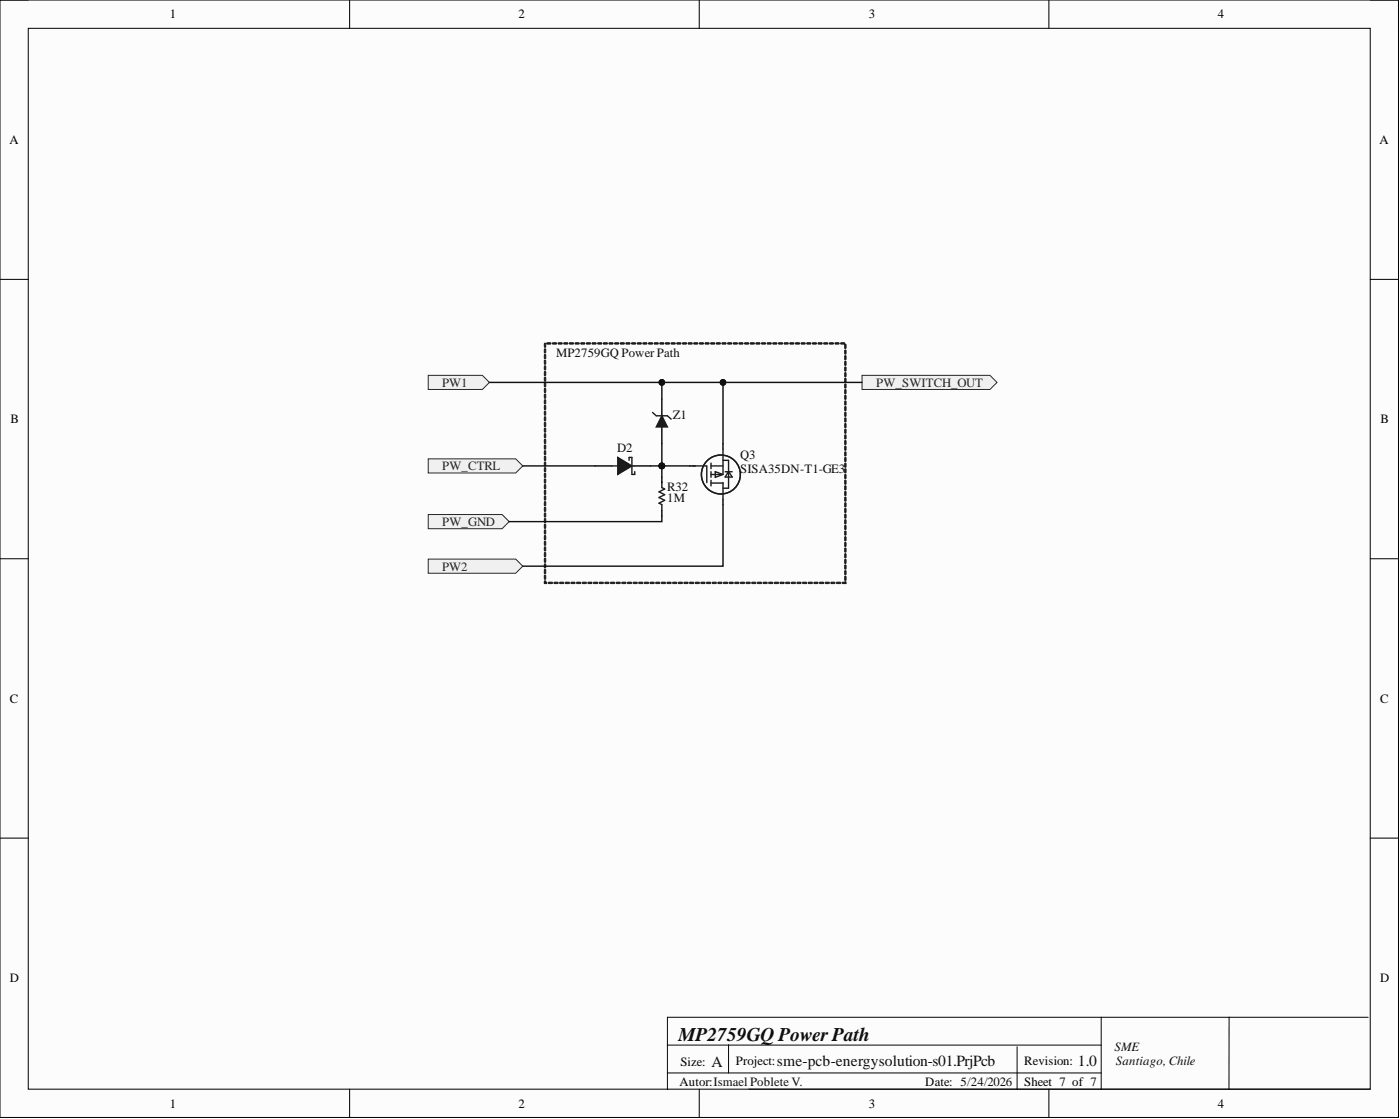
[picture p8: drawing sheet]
<svg xmlns="http://www.w3.org/2000/svg" width="251mm" height="201mm" viewBox="0 0 251 201" stroke-linecap="round" stroke-linejoin="round" font-family="sans-serif">
<path d="M0 0h250.9v200.5h-250.9z" fill-rule="evenodd" fill="#fcfcfc"/>
<path d="M0 0h250.9v200.5h-250.9z" fill="none" stroke="#000" stroke-width=".18"/>
<path d="M5.1 5.1h240.7v190.3h-240.7z" fill-rule="evenodd" fill="#fcfcfc"/>
<g fill="none" stroke="#000" stroke-width=".18">
<path d="M0 0h5.1M5.1 5.1h240.7v190.3h-240.7zM62.7 0v5.1M125.5 0v5.1M188.2 0v5.1M245.8 0h5.1v5.1M0 50.1h5.1M245.8 50.1h5.1M0 100.2h5.1M245.8 100.2h5.1M0 150.3h5.1M245.8 150.3h5.1"/>
<path d="M62.7 195.4v5.1M119.7 187.5h77.9M119.7 192.5h77.9M125.5 195.4v5.1M130.7 187.4v5.1M134.3 195.4h111.5M182.5 187.8v7.6M188.2 195.4v5.1M197.6 182.5v13M220.5 182.5v12.9M245.5 182.5h-125.8v13M250.9 195.4v5.1"/>
</g>
<path d="M154.7 67.3h22.9l1.3 1.3-1.3 1.3h-22.9z" fill-rule="evenodd" fill="#f0f0f0"/>
<path d="M154.7 67.3h22.9l1.3 1.3-1.3 1.3h-22.9z" fill="none" stroke="#262626" stroke-width=".18"/>
<path d="M106.8 83.6h3" fill="none" stroke="#000" stroke-width=".25"/>
<path d="M110.8 82.1l2.6 1.5-2.6 1.5z" fill="#1c1c1c"/>
<path d="M109.8 83.6h4M110.8 82.1l2.6 1.5-2.6 1.5zM112.9 82.6v-.5h.5v3h.5v-.5" fill="none" stroke="#1c1c1c" stroke-width=".25"/>
<path d="M118.7 71.6v3M118.7 76.6v3M113.8 83.6h2.9" fill="none" stroke="#000" stroke-width=".25"/>
<path d="M97.7 104.2l.2 .1-.1 .4-.1-.1zM97.7 103.2l.2 .1v.5l-.1 .1-.1-.1zM97.7 102.2l.2 .1v.5l-.1 .1-.1-.1zM97.7 101.2l.2 .1v.5l-.1 .1-.1-.1zM97.7 100.2h.2v.6l-.1 .1-.1-.1zM97.7 99.1l.2 .1v.5l-.1 .2-.1-.2zM97.7 98.1l.2 .1v.5l-.1 .2-.1-.2zM97.7 97.1l.2 .1v.5l-.1 .1-.1-.1zM97.7 96.1l.2 .1v.5l-.1 .1-.1-.1zM97.7 95.1l.2 .1v.5l-.1 .1-.1-.1zM97.7 94.1l.2 .1v.5l-.1 .1-.1-.1zM97.7 93.1h.2v.5l-.1 .2-.1-.2zM97.7 92l.2 .1v.5l-.1 .2-.1-.2zM97.7 91l.2 .1v.5l-.1 .1-.1-.1zM97.7 90l.2 .1v.5l-.1 .1-.1-.1zM97.7 89l.2 .1v.5l-.1 .1-.1-.1zM97.7 88l.2 .1v.5l-.1 .1-.1-.1zM97.7 87l.2 .1v.5l-.1 .1-.1-.1zM97.7 85.9l.2 .1v.5l-.1 .2-.1-.2zM97.7 84.9l.2 .1v.5l-.1 .2-.1-.2zM97.7 83.9l.2 .1v.5l-.1 .1-.1-.1zM97.7 82.9l.2 .1v.5l-.1 .1-.1-.1zM97.7 81.9l.2 .1v.5l-.1 .1-.1-.1zM97.7 80.9l.2 .1v.5l-.1 .1-.1-.1zM97.7 79.9h.2v.6l-.1 .1-.1-.1zM97.7 78.8l.2 .1v.5l-.1 .2-.1-.2zM97.7 77.8l.2 .1v.5l-.1 .2-.1-.2zM97.7 76.8l.2 .1v.5l-.1 .1-.1-.1zM97.7 75.8l.2 .1v.5l-.1 .1-.1-.1zM97.7 74.8l.2 .1v.5l-.1 .1-.1-.1zM97.7 73.8l.2 .1v.5l-.1 .1-.1-.1zM97.7 72.8h.2v.6l-.1 .1-.1-.1zM97.7 71.7l.2 .1v.5l-.1 .2-.1-.2zM97.7 70.7l.2 .1v.5l-.1 .1-.1-.1zM97.7 69.7l.2 .1v.5l-.1 .1-.1-.1zM97.7 68.7l.2 .1v.5l-.1 .1-.1-.1zM97.7 67.7l.2 .1v.5l-.1 .1-.1-.1zM97.7 66.7l.2 .1v.5l-.1 .1-.1-.1zM97.7 65.6l.2 .1v.5l-.1 .2-.1-.2zM97.7 64.6l.2 .1v.5l-.1 .2-.1-.2zM97.7 63.6l.2 .1v.5l-.1 .1-.1-.1zM97.7 62.6l.2 .1v.5l-.1 .1-.1-.1zM97.7 61.6l.2 .1v.5l-.1 .1-.1-.1zM98.1 61.5h.6l.2 .1-.2 .1h-.5zM99.1 61.5h.6l.2 .1-.2 .1h-.5zM100.2 61.5h.6l.1 .1-.1 .1h-.6zM101.2 61.5h.6l.1 .1-.1 .1h-.5zM102.2 61.5h.6l.1 .1-.1 .1h-.5zM103.2 61.5h.6l.1 .1-.1 .1h-.5zM104.2 61.5h.6l.1 .1-.1 .1h-.5zM105.2 61.5h.6l.1 .1-.1 .1h-.5zM106.2 61.5h.6l.2 .1-.2 .1h-.5zM107.3 61.5h.5l.2 .1-.2 .1h-.5zM108.3 61.5h.6l.1 .1-.1 .1h-.5zM109.3 61.5h.6l.1 .1-.1 .1h-.5zM110.3 61.5h.6l.1 .1-.1 .1h-.5zM111.3 61.5h.6l.1 .1-.1 .1h-.5zM112.3 61.5h.6l.1 .1-.1 .1h-.5zM113.3 61.5h.6l.2 .1-.2 .1h-.5zM114.4 61.5h.5l.2 .1-.2 .1h-.5zM115.4 61.5h.6l.1 .1-.1 .1h-.5zM116.4 61.5h.6l.1 .1-.1 .1h-.5zM117.4 61.5h.6l.1 .1-.1 .1h-.5zM118.4 61.5h.6l.1 .1-.1 .1h-.5zM119.4 61.5h.6l.1 .1-.1 .1h-.5zM120.4 61.5h.6l.2 .1-.2 .1h-.5zM121.4 61.5h.6l.2 .1-.2 .1h-.5zM122.5 61.5h.6l.1 .1-.1 .1h-.6zM123.5 61.5h.6l.1 .1-.1 .1h-.5zM124.5 61.5h.6l.1 .1-.1 .1h-.5zM125.5 61.5h.6l.1 .1-.1 .1h-.5zM126.5 61.5h.6l.1 .1-.1 .1h-.5zM127.5 61.5h.6l.2 .1-.2 .1h-.5zM128.5 61.5h.6l.2 .1-.2 .1h-.5zM129.6 61.5h.6l.1 .1-.1 .1h-.6zM130.6 61.5h.6l.1 .1-.1 .1h-.5zM131.6 61.5h.6l.1 .1-.1 .1h-.5zM132.6 61.5h.6l.1 .1-.1 .1h-.5zM133.6 61.5h.6l.1 .1-.1 .1h-.5zM134.6 61.5h.6l.1 .1-.1 .1h-.5zM135.6 61.5h.6l.2 .1-.2 .1h-.5zM136.7 61.5h.5l.2 .1-.2 .1h-.5zM137.7 61.5h.6l.1 .1-.1 .1h-.5zM138.7 61.5h.6l.1 .1-.1 .1h-.5zM139.7 61.5h.6l.1 .1-.1 .1h-.5zM140.7 61.5h.6l.1 .1-.1 .1h-.5zM141.7 61.5h.6l.1 .1-.1 .1h-.5zM142.7 61.5h.6l.2 .1-.2 .1h-.5zM143.7 61.5h.6l.2 .1-.2 .1h-.5zM144.8 61.5h.6l.1 .1-.1 .1h-.5zM145.8 61.5h.6l.1 .1-.1 .1h-.5zM146.8 61.5h.6l.1 .1-.1 .1h-.5zM147.8 61.5h.6l.1 .1-.1 .1h-.5zM148.8 61.5h.6l.1 .1-.1 .1h-.5zM149.8 61.5h.6l.2 .1-.2 .1h-.5zM150.8 61.5h.6l.2 .1-.2 .1h-.5zM151.6 61.8l.2 .1v.5l-.1 .1-.2-.1zM151.6 62.8l.2 .1v.5l-.1 .1-.2-.1zM151.6 63.8l.2 .1v.5l-.1 .1-.2-.1zM151.6 64.8l.2 .1v.5l-.1 .2-.2-.2zM151.6 65.9h.2v.6l-.1 .1-.2-.1zM151.6 66.9l.2 .1v.5l-.1 .1-.2-.1zM151.6 67.9l.2 .1v.5l-.1 .1-.2-.1zM151.6 68.9l.2 .1v.5l-.1 .1-.2-.1zM151.6 69.9l.2 .1v.5l-.1 .1-.2-.1zM151.6 70.9l.2 .1v.5l-.1 .2-.2-.2zM151.6 71.9l.2 .1v.5l-.1 .2-.2-.2zM151.6 73h.2v.6l-.1 .1-.2-.1zM151.6 74l.2 .1v.5l-.1 .1-.2-.1zM151.6 75l.2 .1v.5l-.1 .1-.2-.1zM151.6 76l.2 .1v.5l-.1 .1-.2-.1zM151.6 77l.2 .1v.5l-.1 .1-.2-.1zM151.6 78l.2 .1v.5l-.1 .2-.2-.2zM151.6 79l.2 .1v.5l-.1 .2-.2-.2zM151.6 80.1l.2 .1v.5l-.1 .1-.2-.1zM151.6 81.1l.2 .1v.5l-.1 .1-.2-.1zM151.6 82.1l.2 .1v.5l-.1 .1-.2-.1zM151.6 83.1l.2 .1v.5l-.1 .1-.2-.1zM151.6 84.1l.2 .1v.5l-.1 .1-.2-.1zM151.6 85.1l.2 .1v.5l-.1 .2-.2-.2zM151.6 86.2h.2v.6l-.1 .1-.2-.1zM151.6 87.2l.2 .1v.5l-.1 .1-.2-.1zM151.6 88.2l.2 .1v.5l-.1 .1-.2-.1zM151.6 89.2l.2 .1v.5l-.1 .1-.2-.1zM151.6 90.2l.2 .1v.5l-.1 .1-.2-.1zM151.6 91.2l.2 .1v.5l-.1 .2-.2-.2zM151.6 92.2l.2 .1v.5l-.1 .2-.2-.2zM151.6 93.3h.2v.6l-.1 .1-.2-.1zM151.6 94.3l.2 .1v.5l-.1 .1-.2-.1zM151.6 95.3l.2 .1v.5l-.1 .1-.2-.1zM151.6 96.3l.2 .1v.5l-.1 .1-.2-.1zM151.6 97.3l.2 .1v.5l-.1 .1-.2-.1zM151.6 98.3l.2 .1v.5l-.1 .2-.2-.2zM151.6 99.3l.2 .1v.5l-.1 .2-.2-.2zM151.6 100.4l.2 .1v.5l-.1 .1-.2-.1zM151.6 101.4l.2 .1v.5l-.1 .1-.2-.1zM151.6 102.4l.2 .1v.5l-.1 .1-.2-.1zM151.6 103.4l.2 .1v.5l-.1 .1-.2-.1zM151.1 104.5l.6-.1-.2 .2 .2-.2 .1 .3h-.6zM150.1 104.5l.6-.1 .1 .2-.1 .1h-.5zM149.1 104.5l.6-.1 .1 .2-.1 .1h-.5zM148.1 104.5l.6-.1 .1 .2-.1 .1h-.5zM147.1 104.5l.6-.1 .1 .2-.1 .1h-.5zM146 104.5l.6-.1 .2 .2-.2 .1h-.5zM145 104.5l.6-.1 .2 .2-.2 .1h-.5zM144 104.5l.6-.1 .1 .2-.1 .1h-.5zM143 104.5l.6-.1 .1 .2-.1 .1h-.5zM142 104.5l.6-.1 .1 .2-.1 .1h-.5zM141 104.5l.6-.1 .1 .2-.1 .1h-.5zM140 104.5l.6-.1 .1 .2-.1 .1h-.5zM139 104.5l.6-.1 .1 .2-.1 .1h-.6zM137.9 104.5l.6-.1 .2 .2-.2 .1h-.5zM136.9 104.5l.6-.1 .2 .2-.2 .1h-.5zM135.9 104.5l.6-.1 .1 .2-.1 .1h-.5zM134.9 104.5l.6-.1 .1 .2-.1 .1h-.5zM133.9 104.5l.6-.1 .1 .2-.1 .1h-.5zM132.9 104.5l.6-.1 .1 .2-.1 .1h-.5zM131.9 104.5l.6-.1 .1 .2-.1 .1h-.6zM130.8 104.5l.6-.1 .2 .2-.2 .1h-.5zM129.8 104.5l.6-.1 .2 .2-.2 .1h-.5zM128.8 104.5l.6-.1 .1 .2-.1 .1h-.5zM127.8 104.5l.6-.1 .1 .2-.1 .1h-.5zM126.8 104.5l.6-.1 .1 .2-.1 .1h-.5zM125.8 104.5l.6-.1 .1 .2-.1 .1h-.5zM124.8 104.5l.6-.1 .1 .2-.1 .1h-.5zM123.7 104.5l.6-.1 .2 .2-.2 .1h-.5zM122.7 104.5l.6-.1 .2 .2-.2 .1h-.5zM121.7 104.5l.6-.1 .1 .2-.1 .1h-.5zM120.7 104.5l.6-.1 .1 .2-.1 .1h-.5zM119.7 104.5l.6-.1 .1 .2-.1 .1h-.5zM118.7 104.5l.6-.1 .1 .2-.1 .1h-.5zM117.7 104.5l.6-.1 .1 .2-.1 .1h-.5zM116.7 104.5l.5-.1 .2 .2-.2 .1h-.5zM115.6 104.5l.6-.1 .2 .2-.2 .1h-.5zM114.6 104.5l.6-.1 .1 .2-.1 .1h-.5zM113.6 104.5l.6-.1 .1 .2-.1 .1h-.5zM112.6 104.5l.6-.1 .1 .2-.1 .1h-.5zM111.6 104.5l.6-.1 .1 .2-.1 .1h-.5zM110.6 104.5l.6-.1 .1 .2-.1 .1h-.5zM109.6 104.5l.6-.1 .1 .2-.1 .1h-.6zM108.5 104.5l.6-.1 .2 .2-.2 .1h-.5zM107.5 104.5l.6-.1 .2 .2-.2 .1h-.5zM106.5 104.5l.6-.1 .1 .2-.1 .1h-.5zM105.5 104.5l.6-.1 .1 .2-.1 .1h-.5zM104.5 104.5l.6-.1 .1 .2-.1 .1h-.5zM103.5 104.5l.6-.1 .1 .2-.1 .1h-.5zM102.5 104.5l.6-.1 .1 .2-.1 .1h-.6zM101.4 104.5l.6-.1 .2 .2-.2 .1h-.5zM100.4 104.5l.6-.1 .2 .2-.2 .1h-.5zM99.4 104.5l.6-.1 .1 .2-.1 .1h-.5zM98.4 104.5l.6-.1 .1 .2-.1 .1h-.5zM97.7 104.5l.3-.1 .1 .2-.3 .1z" fill="#1c1c1c" stroke="#1c1c1c" stroke-width=".18"/>
<path d="M118.7 74.6l1 2h-2z" fill="#1c1c1c"/>
<path d="M117.1 74l.6 .6h2l.7 .6M118.7 74.6l1 2h-2z" fill="none" stroke="#1c1c1c" stroke-width=".25"/>
<path d="M76.8 67.3h9.7l1.3 1.3-1.3 1.3h-9.7z" fill-rule="evenodd" fill="#f0f0f0"/>
<path d="M76.8 67.3h9.7l1.3 1.3-1.3 1.3h-9.7z" fill="none" stroke="#262626" stroke-width=".18"/>
<path d="M76.8 100.3h15.7l1.3 1.3-1.3 1.2h-15.7z" fill-rule="evenodd" fill="#f0f0f0"/>
<path d="M76.8 100.3h15.7l1.3 1.3-1.3 1.2h-15.7z" fill="none" stroke="#262626" stroke-width=".18"/>
<path d="M76.8 82.3h15.7l1.3 1.3-1.3 1.2h-15.7z" fill-rule="evenodd" fill="#f0f0f0"/>
<path d="M76.8 82.3h15.7l1.3 1.3-1.3 1.2h-15.7z" fill="none" stroke="#262626" stroke-width=".18"/>
<path d="M76.8 92.3h13.3l1.2 1.3-1.2 1.2h-13.3z" fill-rule="evenodd" fill="#f0f0f0"/>
<path d="M76.8 92.3h13.3l1.2 1.3-1.2 1.2h-13.3z" fill="none" stroke="#262626" stroke-width=".18"/>
<path d="M154.7 68.6h-36v3" fill="none" stroke="#0e0e0e" stroke-width=".25"/>
<circle cx="118.7" cy="68.6" r=".51" fill="#0e0e0e"/>
<circle cx="118.7" cy="68.6" r=".51" fill="none" stroke="#0e0e0e" stroke-width=".18"/>
<circle cx="129.7" cy="68.6" r=".51" fill="#0e0e0e"/>
<circle cx="129.7" cy="68.6" r=".51" fill="none" stroke="#0e0e0e" stroke-width=".18"/>
<path d="M87.8 68.6h30.9" fill="none" stroke="#0e0e0e" stroke-width=".25"/>
<circle cx="118.7" cy="68.6" r=".51" fill="#0e0e0e"/>
<circle cx="118.7" cy="68.6" r=".51" fill="none" stroke="#0e0e0e" stroke-width=".18"/>
<path d="M129.7 68.6v11M93.8 83.6h13M118.7 92.6v1h-27.4" fill="none" stroke="#0e0e0e" stroke-width=".25"/>
<path d="M129.7 79.6v1M123.7 83.6h1M129.7 89.6v1" fill="none" stroke="#000" stroke-width=".25"/>
<g fill="none" stroke="#1c1c1c" stroke-width=".25">
<path d="M124.3 83.6h2.5M126.8 83.6v3M127.6 83.6h2.1M127.6 85.1h1.7M127.6 86.7h2.1M127.6 83.1v1M127.6 84.6v1M127.6 86.1v1.1M128.3 84.6l1.4 .5-1.4 .5zM129.7 80.6v4.5M129.7 86.6v3M129.7 82.6h1v5h-1"/>
<path d="M130.1 84.6h1.3M130.7 84.6l.7 1h-1.3z"/>
<circle cx="129.3" cy="85.1" r="3.5"/>
</g>
<circle cx="129.7" cy="68.6" r=".51" fill="#0e0e0e"/>
<circle cx="129.7" cy="68.6" r=".51" fill="none" stroke="#0e0e0e" stroke-width=".18"/>
<path d="M116.7 83.6h2" fill="none" stroke="#0e0e0e" stroke-width=".25"/>
<circle cx="118.7" cy="83.6" r=".51" fill="#0e0e0e"/>
<circle cx="118.7" cy="83.6" r=".51" fill="none" stroke="#0e0e0e" stroke-width=".18"/>
<path d="M118.7 79.6v4" fill="none" stroke="#0e0e0e" stroke-width=".25"/>
<circle cx="118.7" cy="83.6" r=".51" fill="#0e0e0e"/>
<circle cx="118.7" cy="83.6" r=".51" fill="none" stroke="#0e0e0e" stroke-width=".18"/>
<path d="M118.7 83.6h5" fill="none" stroke="#0e0e0e" stroke-width=".25"/>
<circle cx="118.7" cy="83.6" r=".51" fill="#0e0e0e"/>
<circle cx="118.7" cy="83.6" r=".51" fill="none" stroke="#0e0e0e" stroke-width=".18"/>
<circle cx="118.7" cy="83.6" r=".51" fill="#0e0e0e"/>
<circle cx="118.7" cy="83.6" r=".51" fill="none" stroke="#0e0e0e" stroke-width=".18"/>
<path d="M118.7 83.6v2" fill="none" stroke="#0e0e0e" stroke-width=".25"/>
<circle cx="118.7" cy="83.6" r=".51" fill="#0e0e0e"/>
<circle cx="118.7" cy="83.6" r=".51" fill="none" stroke="#0e0e0e" stroke-width=".18"/>
<path d="M129.7 90.6v11h-35.9" fill="none" stroke="#0e0e0e" stroke-width=".25"/>
<path d="M118.7 86.5v1l.5 .2-1 .5 1 .5-1 .5 1 .6-1 .5 .5 .2v1" fill="none" stroke="#1c1c1c" stroke-width=".25"/>
<path d="M118.7 85.6v1M118.7 91.6v1" fill="none" stroke="#000" stroke-width=".25"/>
<text font-size="3.5" fill="#0e0e0e" x="121.7" y="186.8">MP2759GQ Power Path</text>
<g font-size="2.8" fill="#0e0e0e">
<text x="127.6" y="191.3">A</text>
<text x="139.4" y="191.2">sme-pcb-energysolution-s01.PrjPcb</text>
<text x="193.4" y="191.2">1.0</text>
</g>
<g font-size="2.3">
<text x="30.5" y="3.3">1</text>
<text x="93" y="3.3">2</text>
<text x="155.9" y="3.3">3</text>
<text x="218.5" y="3.3">4</text>
<text x="1.7" y="25.8">A</text>
<text x="247.5" y="25.8">A</text>
<text x="1.9" y="76">B</text>
<text x="247.7" y="76">B</text>
<text x="1.8" y="126">C</text>
<text x="247.6" y="126">C</text>
<text x="1.8" y="176.2">D</text>
<text x="247.6" y="176.2">D</text>
<text x="122.1" y="191.2">Size:</text>
<text x="132" y="191.1">Project:</text>
<text x="183.7" y="191.1">Revision:</text>
<text x="121.9" y="194.9">Autor:Ismael Poblete V.</text>
<text x="166" y="194.9">Date: 5/24/2026</text>
<text x="183.7" y="194.9">Sheet 7 of 7</text>
<text x="30.5" y="198.7">1</text>
<text x="93" y="198.7">2</text>
<text x="155.9" y="198.7">3</text>
<text x="218.5" y="198.7">4</text>
</g>
<g font-size="2.3" fill="#0e0e0e">
<text x="99.8" y="64.1">MP2759GQ Power Path</text>
<text x="120.7" y="75.1">Z1</text>
<text x="110.8" y="81.1">D2</text>
<text x="132.8" y="82.4">Q3</text>
<text x="119.7" y="88.1">R32</text>
<text x="132.8" y="84.9">SISA35DN-T1-GE3</text>
<text x="119.7" y="90.1">1M</text>
<text x="200" y="188.5">SME</text>
<text x="200.2" y="191.1">Santiago, Chile</text>
</g>
<g font-size="2.3" fill="#262626">
<text x="79.3" y="69.4">PW1</text>
<text x="157.2" y="69.4">PW_SWITCH_OUT</text>
<text x="79.3" y="84.3">PW_CTRL</text>
<text x="79.3" y="94.3">PW_GND</text>
<text x="79.3" y="102.3">PW2</text>
</g>
</svg>
